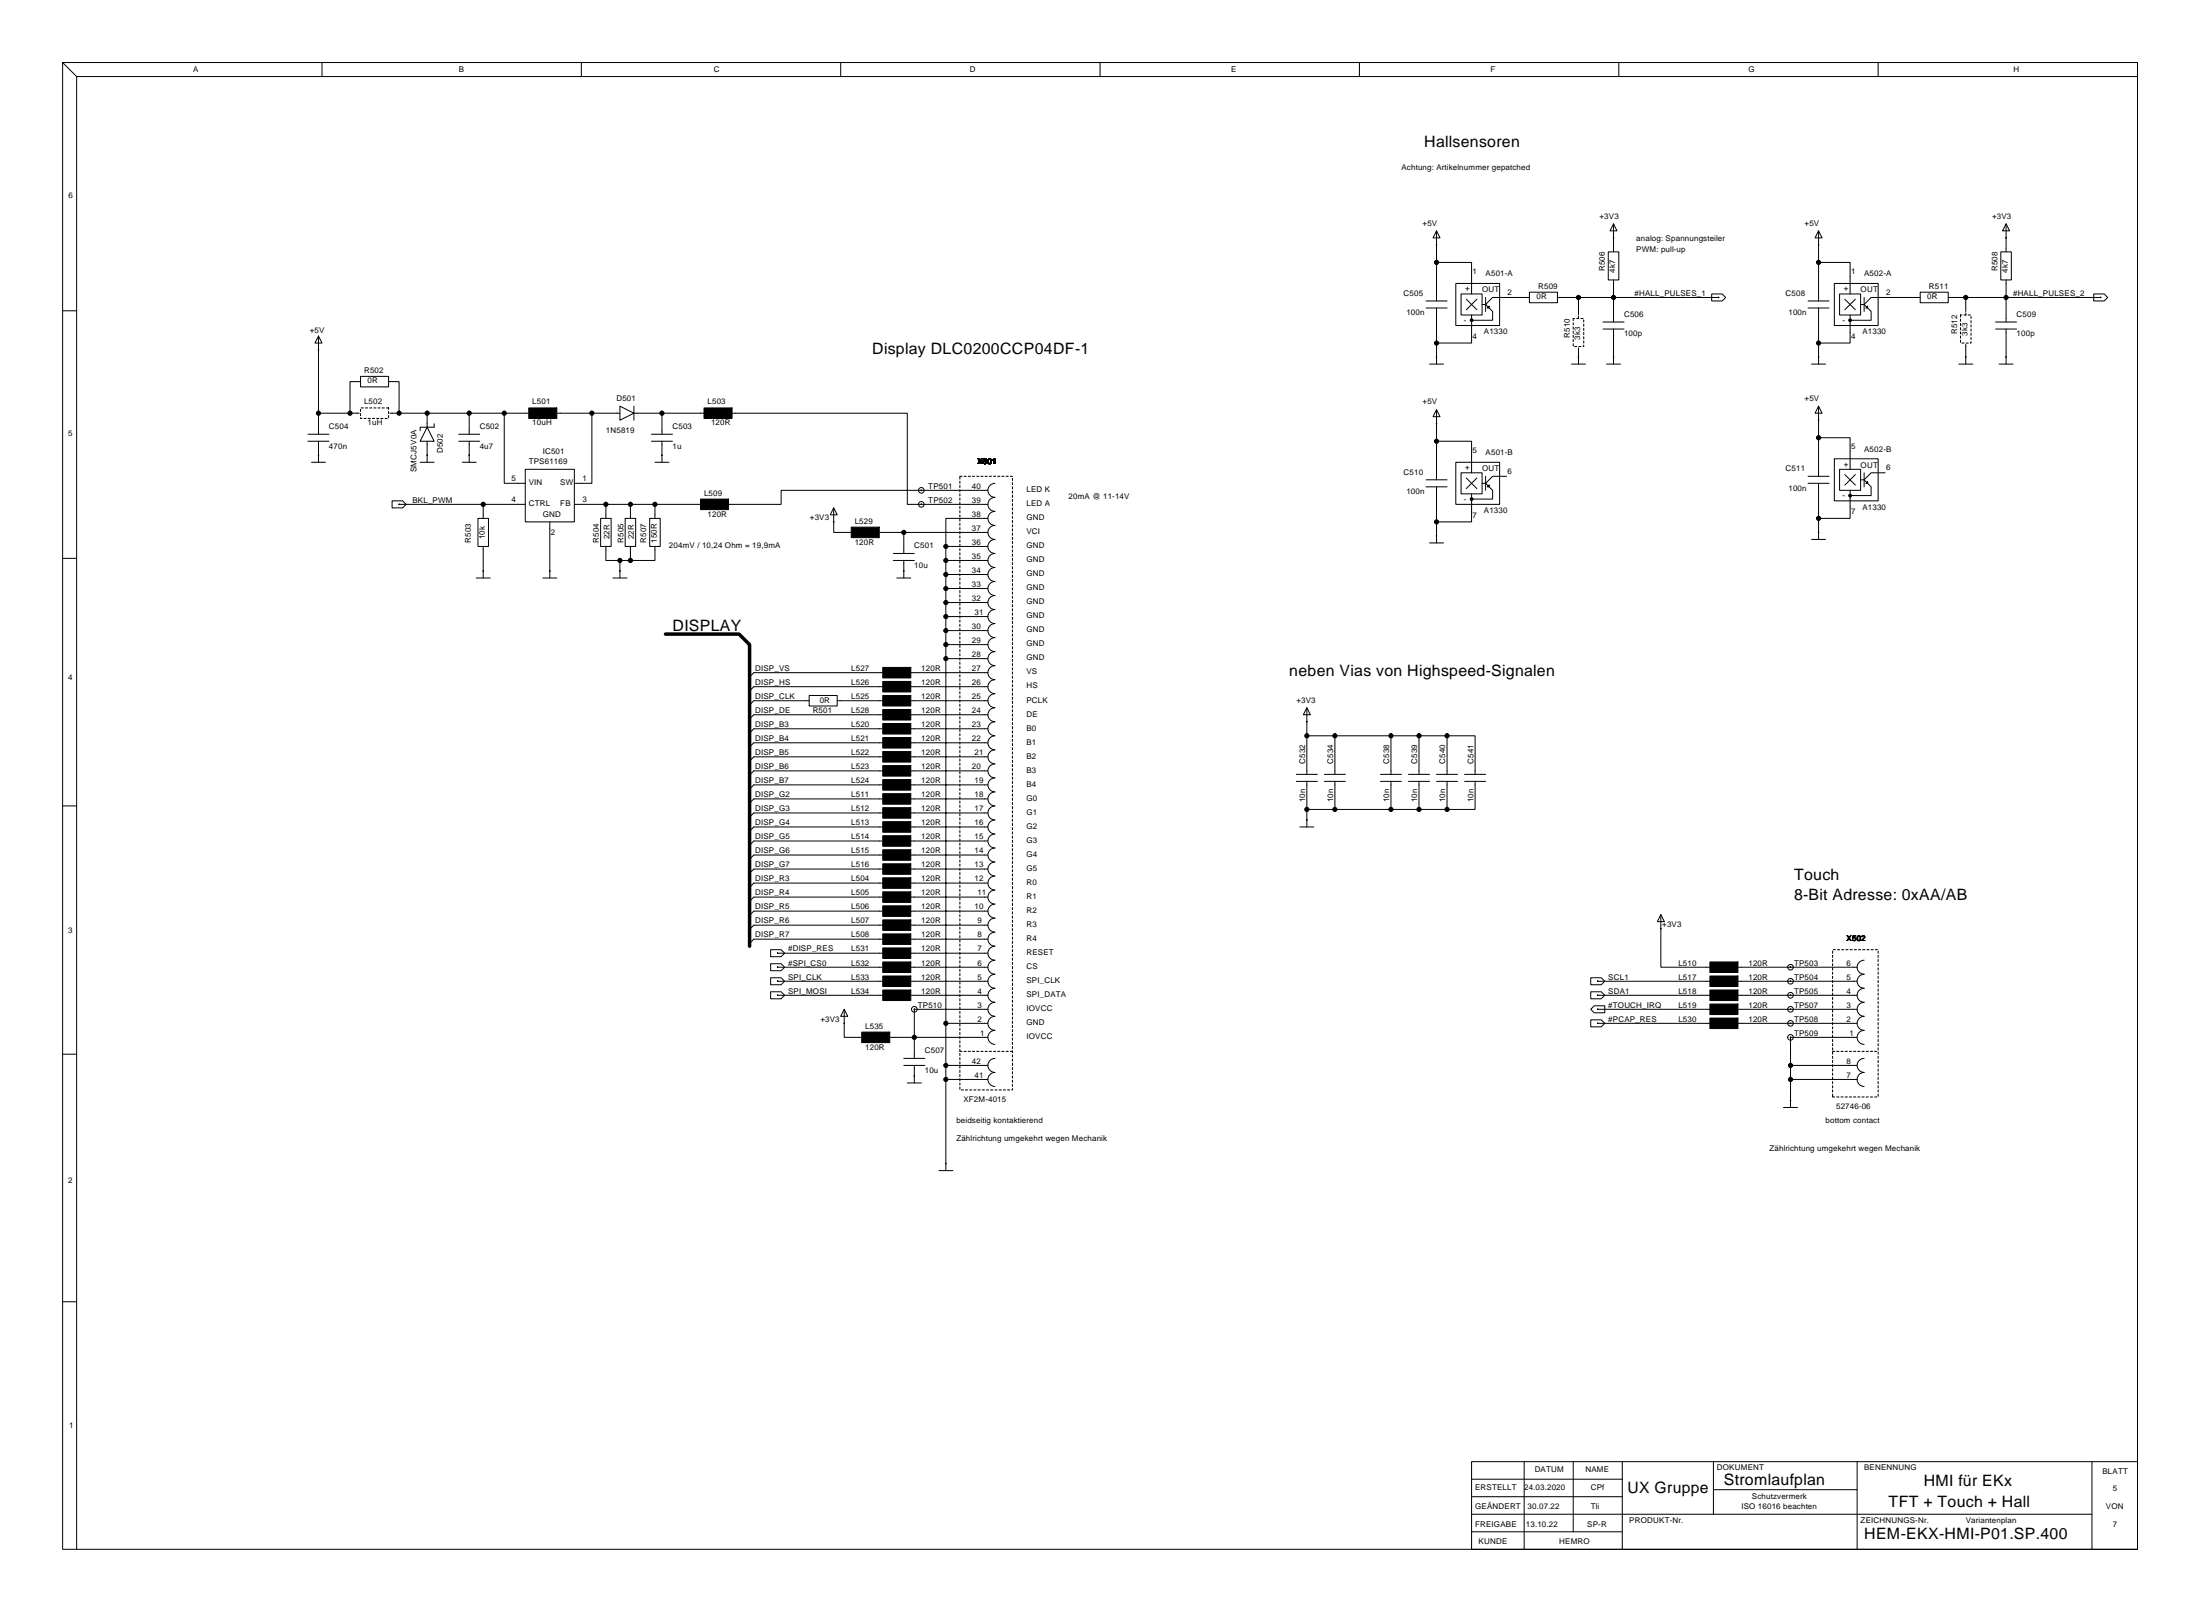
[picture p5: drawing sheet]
<svg xmlns="http://www.w3.org/2000/svg" width="797mm" height="584mm" viewBox="0 0 797 584" stroke-linecap="round" stroke-linejoin="round" font-family="sans-serif">
<path d="M241.1 229.7h26.7l3.8 3.8v109.2" fill="none" stroke="#000" stroke-width="1.3"/>
<g fill="none" stroke="#000" stroke-width=".36">
<path d="M22.7 22.7h751.9v538.5h-751.9zM22.7 22.7l5.1 5v533.5M27.8 27.7h746.8M116.7 22.7v5M210.7 22.7v5M304.6 22.7v5M398.6 22.7v5M492.6 22.7v5M586.6 22.7v5M680.6 22.7v5M520.6 83.6l1.2 2.6h-2.5zM520.6 95h12.7v11.5"/>
<path d="M520.6 83.6v25.4M582.8 91.2h3.8v10.2h-3.8zM584.7 81.1l1.3 2.5h-2.6zM584.7 81.1v10.1M659 83.6l1.3 2.6h-2.6zM659 95h11.4v11.5M659 83.6v25.4M725 91.2h3.9v10.2h-3.9zM726.9 81.1l1.3 2.5h-2.5zM726.9 81.1v10.1M22.7 112.6h5.1M516.8 109h7.6"/>
<path d="M516.8 111.6h7.6M520.6 111.6v20.3M527.5 102.7h15.9v15.2h-15.9zM529.5 106.5h7.6v7.6h-7.6zM531.4 108.4l3.8 3.8M533.3 114.1v10.2h-12.7M535.2 108.4l-3.8 3.8M537.1 110.3h1.2M538.3 107.7v5.1M539.6 110.9v.7h-.6zM554.2 105.8h10.2v3.8h-10.2zM554.2 107.7h-13.3l-2.6 2.6 2.6 2.5v3.2h-7.6"/>
<path d="M564.4 107.7h58.4M572 107.7v6.4M580.9 116.6h7.6M580.9 119.2h7.6M584.7 101.4v15.2M584.7 119.2v12.7M620.3 106.5h3.8l1.2 1.2-1.2 1.3h-3.8zM655.2 109h7.6M655.2 111.6h7.6M659 111.6v20.3M664.7 102.7h15.9v15.2h-15.9zM666.6 106.5h7.6v7.6h-7.6z"/>
<path d="M668.5 108.4l3.8 3.8M670.4 114.1v10.2h-11.4M672.3 108.4l-3.8 3.8M674.2 110.3h1.3M675.5 107.7v5.1M676.8 110.9v.7h-.7zM695.8 105.8h10.2v3.8h-10.2zM695.8 107.7h-17.8l-2.5 2.6 2.5 2.5v3.2h-7.6M706 107.7h55.2M712.3 107.7v5.1M723.1 116.6h7.7M723.1 119.2h7.7"/>
<path d="M726.9 101.4v15.2M726.9 119.2v12.7M758.7 106.5h3.8l1.3 1.2-1.3 1.3h-3.8zM115.4 121.7l1.3 2.6h-2.6zM115.4 121.7v28M130.7 136.3h10.1v3.8h-10.1zM130.7 138.2h-3.9v11.5M140.8 138.2h3.8v11.5M518 131.9h5.1M569.5 131.9h5M572 126.8v5.1M582.2 131.9h5"/>
<path d="M656.5 131.9h5M709.8 131.9h5.1M712.3 125.5v6.4M724.4 131.9h5.1M111.6 157.3h7.6M111.6 159.8h7.6M115.4 159.8v7.6M129.4 149.7h-14v7.6M142.1 149.7h2.5M144.6 149.7h10.2v5M154.8 154.7l2.5 5.1h-5.1zM154.8 149.7h36.8"/>
<path d="M154.8 159.8v7.6M157.3 153.5v1.2h-5.1v1.3M166.2 157.3h7.6M166.2 159.8h7.6M170 149.7v7.6M170 159.8v7.6M182.7 149.7v25.4h7.6M201.8 149.7h22.8M214.5 149.7v25.4h-6.4M224.6 147.1l5.1 2.6-5.1 2.5zM229.7 149.7h25.4M229.7 147.1v5.1"/>
<path d="M236.1 157.3h7.6M236.1 159.8h7.6M239.9 149.7v7.6M239.9 159.8v7.6M265.3 149.7h63.5v33h29.2M520.6 148.4l1.2 2.5h-2.5zM520.6 159.8h12.7v11.4M520.6 148.4v25.4M659 147.1l1.3 2.6h-2.6zM659 158.5h11.4v11.5M659 147.1v25.4M112.9 167.4h5.1"/>
<path d="M152.2 167.4h5.1M167.5 167.4h5.1M190.3 170h17.8v19h-17.8zM237.3 167.4h5.1M358 177.6h-74.9v5.1h-19.1M360.5 175.1a2.54 2.54 0 0 0-2.5 2.5 2.54 2.54 0 0 0 2.5 2.5 2.54 2.54 0 0 0-2.5 2.6 2.54 2.54 0 0 0 2.5 2.5 2.54 2.54 0 0 0-2.5 2.6 2.54 2.54 0 0 0 2.5 2.5 2.54 2.54 0 0 0-2.5 2.5 2.54 2.54 0 0 0 2.5 2.6 2.54 2.54 0 0 0-2.5 2.5 2.54 2.54 0 0 0 2.5 2.6 2.54 2.54 0 0 0-2.5 2.5 2.54 2.54 0 0 0 2.5 2.5 2.54 2.54 0 0 0-2.5 2.6 2.54 2.54 0 0 0 2.5 2.5 2.54 2.54 0 0 0-2.5 2.6 2.54 2.54 0 0 0 2.5 2.5 2.54 2.54 0 0 0-2.5 2.5 2.54 2.54 0 0 0 2.5 2.6 2.54 2.54 0 0 0-2.5 2.5 2.54 2.54 0 0 0 2.5 2.6 2.54 2.54 0 0 0-2.5 2.5 2.54 2.54 0 0 0 2.5 2.5 2.54 2.54 0 0 0-2.5 2.6 2.54 2.54 0 0 0 2.5 2.5 2.54 2.54 0 0 0-2.5 2.6 2.54 2.54 0 0 0 2.5 2.5 2.54 2.54 0 0 0-2.5 2.5 2.54 2.54 0 0 0 2.5 2.6 2.54 2.54 0 0 0-2.5 2.5 2.54 2.54 0 0 0 2.5 2.6 2.54 2.54 0 0 0-2.5 2.5 2.54 2.54 0 0 0 2.5 2.5 2.54 2.54 0 0 0-2.5 2.6 2.54 2.54 0 0 0 2.5 2.5 2.54 2.54 0 0 0-2.5 2.6 2.54 2.54 0 0 0 2.5 2.5 2.54 2.54 0 0 0-2.5 2.5 2.54 2.54 0 0 0 2.5 2.6 2.54 2.54 0 0 0-2.5 2.5 2.54 2.54 0 0 0 2.5 2.6 2.54 2.54 0 0 0-2.5 2.5 2.54 2.54 0 0 0 2.5 2.5 2.54 2.54 0 0 0-2.5 2.6 2.54 2.54 0 0 0 2.5 2.5 2.54 2.54 0 0 0-2.5 2.6 2.54 2.54 0 0 0 2.5 2.5 2.54 2.54 0 0 0-2.5 2.5 2.54 2.54 0 0 0 2.5 2.6 2.54 2.54 0 0 0-2.5 2.5 2.54 2.54 0 0 0 2.5 2.6 2.54 2.54 0 0 0-2.5 2.5 2.54 2.54 0 0 0 2.5 2.5 2.54 2.54 0 0 0-2.5 2.6 2.54 2.54 0 0 0 2.5 2.5 2.54 2.54 0 0 0-2.5 2.6 2.54 2.54 0 0 0 2.5 2.5 2.54 2.54 0 0 0-2.5 2.5 2.54 2.54 0 0 0 2.5 2.6 2.54 2.54 0 0 0-2.5 2.5 2.54 2.54 0 0 0 2.5 2.6 2.54 2.54 0 0 0-2.5 2.5 2.54 2.54 0 0 0 2.5 2.5 2.54 2.54 0 0 0-2.5 2.6 2.54 2.54 0 0 0 2.5 2.5 2.54 2.54 0 0 0-2.5 2.6 2.54 2.54 0 0 0 2.5 2.5 2.54 2.54 0 0 0-2.5 2.5 2.54 2.54 0 0 0 2.5 2.6 2.54 2.54 0 0 0-2.5 2.5 2.54 2.54 0 0 0 2.5 2.6 2.54 2.54 0 0 0-2.5 2.5 2.54 2.54 0 0 0 2.5 2.5 2.54 2.54 0 0 0-2.5 2.6 2.54 2.54 0 0 0 2.5 2.5 2.54 2.54 0 0 0-2.5 2.6 2.54 2.54 0 0 0 2.5 2.5 2.54 2.54 0 0 0-2.5 2.5 2.54 2.54 0 0 0 2.5 2.6 2.54 2.54 0 0 0-2.5 2.5 2.54 2.54 0 0 0 2.5 2.6M516.8 173.8h7.6M516.8 176.3h7.6M520.6 176.3v20.3M527.5 167.4h15.9v15.3h-15.9zM529.5 171.2h7.6v7.7h-7.6zM531.4 173.2l3.8 3.8"/>
<path d="M533.3 178.9v10.1h-12.7M535.2 173.2l-3.8 3.8M537.1 175.1h1.2M538.3 172.5v5.1M539.6 175.7v.6h-.6zM546 172.5h-5.1l-2.6 2.6 2.6 2.5v3.2h-7.6M655.2 175.1h7.6M655.2 172.5h7.6M659 175.1v20.3M664.7 166.2h15.9v15.2h-15.9zM666.6 170h7.6v7.6h-7.6zM668.5 171.9l3.8 3.8"/>
<path d="M670.4 177.6v10.2h-11.4M672.3 171.9l-3.8 3.8M674.2 173.8h1.3M675.5 171.2v5.1M676.8 174.4v.7h-.7zM683.1 171.2h-5.1l-2.5 2.6 2.5 2.5v3.2h-7.6M142.1 181.4h3.8l1.3 1.3-1.3 1.2h-3.8zM144.6 182.7h45.7M173.2 187.8h3.8v10.1h-3.8zM175.1 182.7v5.1M175.1 197.9v11.4M199.2 189v20.3"/>
<path d="M208.1 182.7h20.3M217.7 187.8h3.8v10.1h-3.8zM219.6 197.9v5.1h5M219.6 182.7v5.1M226.5 187.8h3.9v10.1h-3.9zM228.4 182.7h25.4M228.4 197.9v5.1h-3.8M228.4 182.7v5.1M235.4 187.8h3.8v10.1h-3.8zM237.3 197.9v5.1h-8.9M237.3 182.7v5.1M302.1 183.9l1.3 2.6h-2.6z"/>
<path d="M302.1 183.9v8.9h6.4M318.6 192.8h39.4M327.5 192.8v7.7M342.8 197.9v226.1M342.8 197.9h15.2M358 187.8h-15.2v10.1M518 196.6h5.1M656.5 195.4h5M22.7 202.2h5.1M172.6 209.3h5M196.7 209.3h5.1M222.1 209.3h5.1"/>
<path d="M224.6 203v6.3M323.7 203h7.6M323.7 200.5h7.6M325 209.3h5.1M327.5 203v6.3M342.8 208.1h15.2M342.8 203h15.2M342.8 218.2h15.2M342.8 213.2h15.2M342.8 238.6h15.2M342.8 223.3h15.2M342.8 233.5h15.2"/>
<path d="M342.8 228.4h15.2M293.2 251.9h10.2v3.8h-10.2zM293.2 253.8h-20l-1.6 1.5M303.4 253.8h16.5M319.9 248.7h-46.7l-1.6 1.5M319.9 243.6h-46.7l-1.6 1.6M319.9 258.9h-46.7l-1.6 1.5M330.1 248.7h27.9M330.1 258.9h27.9M330.1 243.6h27.9M330.1 253.8h27.9M473.6 256.3l1.2 2.6h-2.5z"/>
<path d="M473.6 256.3v24.2M319.9 279.2h-46.7l-1.6 1.5M319.9 264h-46.7l-1.6 1.5M319.9 269h-46.7l-1.6 1.6M319.9 274.1h-46.7l-1.6 1.5M330.1 264h27.9M330.1 269h27.9M330.1 279.2h27.9M330.1 274.1h27.9M473.6 266.5h50.8M483.7 266.5v14M504 266.5v14"/>
<path d="M514.2 266.5v14M524.4 266.5h10.1v14M524.4 266.5v14M22.7 291.9h5.1M319.9 284.3h-46.7l-1.6 1.5M319.9 294.4h-46.7l-1.6 1.6M319.9 289.4h-46.7l-1.6 1.5M319.9 299.5h-46.7l-1.6 1.5M330.1 299.5h27.9M330.1 284.3h27.9M330.1 294.4h27.9M330.1 289.4h27.9"/>
<path d="M469.8 280.5h7.6M469.8 283h7.6M471 299.5h5.1M473.6 293.2h50.8M473.6 283v16.5M479.9 280.5h7.6M479.9 283h7.6M483.7 283v10.2M500.2 280.5h7.7M500.2 283h7.7M504 283v10.2M510.4 280.5h7.6"/>
<path d="M510.4 283h7.6M514.2 283v10.2M520.6 280.5h7.6M520.6 283h7.6M524.4 283v10.2M530.7 280.5h7.6M530.7 283h7.6M534.5 283v10.2h-10.1M319.9 319.8h-46.7l-1.6 1.6M319.9 309.7h-46.7l-1.6 1.5M319.9 304.6h-46.7l-1.6 1.5M319.9 314.8h-46.7l-1.6 1.5"/>
<path d="M330.1 309.7h27.9M330.1 319.8h27.9M330.1 314.8h27.9M330.1 304.6h27.9M319.9 335.1h-46.7l-1.6 1.5M319.9 330h-46.7l-1.6 1.5M319.9 324.9h-46.7l-1.6 1.5M330.1 324.9h27.9M330.1 335.1h27.9M330.1 330h27.9M601.8 331.3l1.3 2.5h-2.5zM601.8 331.3v19h17.8"/>
<path d="M279.2 344h3.9l1.2 1.2-1.2 1.3h-3.9zM279.2 354.1h3.9l1.2 1.3-1.2 1.3h-3.9zM279.2 349.1h3.9l1.2 1.2-1.2 1.3h-3.9zM279.2 359.2h3.9l1.2 1.3-1.2 1.3h-3.9zM281.8 350.3h38.1M281.8 355.4h38.1M281.8 345.2h38.1M319.9 340.2h-46.7l-1.6 1.5M330.1 350.3h27.9M330.1 355.4h27.9M330.1 345.2h27.9M330.1 340.2h27.9"/>
<path d="M576.4 354.1h3.9l1.2 1.3-1.2 1.3h-3.9zM576.4 359.2h3.9l1.2 1.3-1.2 1.3h-3.9zM579 355.4h40.6M629.8 350.3h43.2M629.8 355.4h43.2M675.5 347.8a2.54 2.54 0 0 0-2.5 2.5 2.54 2.54 0 0 0 2.5 2.6 2.54 2.54 0 0 0-2.5 2.5 2.54 2.54 0 0 0 2.5 2.5 2.54 2.54 0 0 0-2.5 2.6 2.54 2.54 0 0 0 2.5 2.5 2.54 2.54 0 0 0-2.5 2.6 2.54 2.54 0 0 0 2.5 2.5 2.54 2.54 0 0 0-2.5 2.5 2.54 2.54 0 0 0 2.5 2.6 2.54 2.54 0 0 0-2.5 2.5 2.54 2.54 0 0 0 2.5 2.6M281.8 360.5h38.1M305.9 365.6l1.3 2.5h-2.6zM305.9 365.6v10.1h6.4M322.4 375.7h35.6M330.1 360.5h27.9M342.8 370.6h15.2"/>
<path d="M358 365.6h-26.7v17.7M576.4 369.4h3.9l1.2 1.2-1.2 1.3h-3.9zM576.4 365.6l1.3-1.3h3.8v2.5h-3.8zM579 360.5h40.6M579 370.6h40.6M579 365.6h40.6M629.8 360.5h43.2M629.8 370.6h43.2M629.8 365.6h43.2M673 375.7h-24.2v25.4M22.7 381.8h5.1M327.5 385.9h7.6"/>
<path d="M327.5 383.3h7.6M328.8 392.2h5.1M331.3 385.9v6.3M342.8 391h15.2M342.8 385.9h15.2M360.5 383.3a2.54 2.54 0 0 0-2.5 2.6 2.54 2.54 0 0 0 2.5 2.5 2.54 2.54 0 0 0-2.5 2.6 2.54 2.54 0 0 0 2.5 2.5M648.8 391h24.2M648.8 385.9h24.2M675.5 383.3a2.54 2.54 0 0 0-2.5 2.6 2.54 2.54 0 0 0 2.5 2.5 2.54 2.54 0 0 0-2.5 2.6 2.54 2.54 0 0 0 2.5 2.5M646.3 401.1h5.1M340.2 424h5.1M22.7 471.5h5.1"/>
<path d="M533.3 529.4h241.3v31.8h-241.3zM533.3 535.8h54.6M552.3 529.4v31.8M570.1 529.4v25.4M587.9 529.4v31.8M620.9 529.4v19.1M620.9 539.6h52.1M673 529.4v31.8M758.1 529.4v31.8M533.3 554.8h54.6M533.3 548.5h224.8M533.3 542.1h54.6"/>
<circle cx="333.9" cy="177.6" r="1.02"/>
<circle cx="333.9" cy="182.7" r="1.02"/>
<circle cx="648.8" cy="355.4" r="1.02"/>
<circle cx="648.8" cy="350.3" r="1.02"/>
<circle cx="331.3" cy="365.6" r="1.02"/>
<circle cx="648.8" cy="365.6" r="1.02"/>
<circle cx="648.8" cy="360.5" r="1.02"/>
<circle cx="648.8" cy="370.6" r="1.02"/>
<circle cx="648.8" cy="375.7" r="1.02"/>
</g>
<g fill="none" stroke="#000" stroke-width=".38" stroke-dasharray=".8 .8">
<path d="M570.1 115.4h3.8v10.1h-3.8zM572 115.4v-1.3M710.4 114.1h3.8v10.2h-3.8zM712.3 114.1v-1.3M572 126.8v-1.3M712.3 125.5v-1.2M129.4 149.7h1.3M130.7 147.8h10.1v3.8h-10.1zM142.1 149.7h-1.3M347.8 172.5h19.1v222.3h-19.1zM664.1 344h16.5v53.3h-16.5zM347.8 380.8h19.1"/>
<path d="M664.1 380.8h16.5"/>
</g>
<g fill="#000" stroke="#000" stroke-width=".36">
<path d="M191.6 147.8h10.2v3.8h-10.2z" fill-rule="evenodd"/>
<path d="M255.1 147.8h10.2v3.8h-10.2z" fill-rule="evenodd"/>
<path d="M253.8 180.8h10.2v3.8h-10.2z" fill-rule="evenodd"/>
<path d="M308.5 190.9h10.1v3.8h-10.1z" fill-rule="evenodd"/>
<path d="M319.9 246.8h10.2v3.8h-10.2z" fill-rule="evenodd"/>
<path d="M319.9 251.9h10.2v3.8h-10.2z" fill-rule="evenodd"/>
<path d="M319.9 241.7h10.2v3.8h-10.2z" fill-rule="evenodd"/>
<path d="M319.9 257h10.2v3.8h-10.2z" fill-rule="evenodd"/>
<path d="M319.9 277.3h10.2v3.8h-10.2z" fill-rule="evenodd"/>
<path d="M319.9 267.1h10.2v3.8h-10.2z" fill-rule="evenodd"/>
<path d="M319.9 262.1h10.2v3.8h-10.2z" fill-rule="evenodd"/>
<path d="M319.9 272.2h10.2v3.8h-10.2z" fill-rule="evenodd"/>
<path d="M319.9 292.5h10.2v3.8h-10.2z" fill-rule="evenodd"/>
<path d="M319.9 282.4h10.2v3.8h-10.2z" fill-rule="evenodd"/>
<path d="M319.9 287.5h10.2v3.8h-10.2z" fill-rule="evenodd"/>
<path d="M319.9 297.6h10.2v3.8h-10.2z" fill-rule="evenodd"/>
<path d="M319.9 312.9h10.2v3.8h-10.2z" fill-rule="evenodd"/>
<path d="M319.9 302.7h10.2v3.8h-10.2z" fill-rule="evenodd"/>
<path d="M319.9 307.8h10.2v3.8h-10.2z" fill-rule="evenodd"/>
<path d="M319.9 317.9h10.2v3.9h-10.2z" fill-rule="evenodd"/>
<path d="M319.9 338.3h10.2v3.8h-10.2z" fill-rule="evenodd"/>
<path d="M319.9 333.2h10.2v3.8h-10.2z" fill-rule="evenodd"/>
<path d="M319.9 323h10.2v3.8h-10.2z" fill-rule="evenodd"/>
<path d="M319.9 328.1h10.2v3.8h-10.2z" fill-rule="evenodd"/>
<path d="M319.9 348.4h10.2v3.8h-10.2z" fill-rule="evenodd"/>
<path d="M319.9 358.6h10.2v3.8h-10.2z" fill-rule="evenodd"/>
<path d="M319.9 353.5h10.2v3.8h-10.2z" fill-rule="evenodd"/>
<path d="M319.9 343.3h10.2v3.9h-10.2z" fill-rule="evenodd"/>
<path d="M619.6 358.6h10.2v3.8h-10.2z" fill-rule="evenodd"/>
<path d="M619.6 348.4h10.2v3.8h-10.2z" fill-rule="evenodd"/>
<path d="M619.6 353.5h10.2v3.8h-10.2z" fill-rule="evenodd"/>
<path d="M312.3 373.8h10.1v3.8h-10.1z" fill-rule="evenodd"/>
<path d="M619.6 363.7h10.2v3.8h-10.2z" fill-rule="evenodd"/>
<path d="M619.6 368.7h10.2v3.9h-10.2z" fill-rule="evenodd"/>
<circle cx="520.6" cy="88.7" r=".1"/>
<circle cx="520.6" cy="95" r=".76"/>
<circle cx="584.7" cy="86.2" r=".1"/>
<circle cx="659" cy="88.7" r=".1"/>
<circle cx="659" cy="95" r=".76"/>
<circle cx="726.9" cy="86.2" r=".1"/>
<circle cx="533.3" cy="116" r=".51"/>
<circle cx="572" cy="107.7" r=".76"/>
<circle cx="584.7" cy="107.7" r=".76"/>
<circle cx="622.8" cy="107.7" r=".1"/>
<circle cx="670.4" cy="116" r=".51"/>
<circle cx="712.3" cy="107.7" r=".76"/>
<circle cx="726.9" cy="107.7" r=".76"/>
<circle cx="761.2" cy="107.7" r=".1"/>
<circle cx="115.4" cy="126.8" r=".1"/>
<circle cx="520.6" cy="129.3" r=".1"/>
<circle cx="520.6" cy="124.3" r=".76"/>
<circle cx="572" cy="129.3" r=".1"/>
<circle cx="584.7" cy="129.3" r=".1"/>
<circle cx="659" cy="129.3" r=".1"/>
<circle cx="659" cy="124.3" r=".76"/>
<circle cx="712.3" cy="129.3" r=".1"/>
<circle cx="726.9" cy="129.3" r=".1"/>
<circle cx="115.4" cy="149.7" r=".76"/>
<circle cx="126.8" cy="149.7" r=".76"/>
<circle cx="144.6" cy="149.7" r=".76"/>
<circle cx="154.8" cy="149.7" r=".76"/>
<circle cx="170" cy="149.7" r=".76"/>
<circle cx="182.7" cy="149.7" r=".76"/>
<circle cx="214.5" cy="149.7" r=".76"/>
<circle cx="239.9" cy="149.7" r=".76"/>
<circle cx="520.6" cy="153.5" r=".1"/>
<circle cx="520.6" cy="159.8" r=".76"/>
<circle cx="659" cy="152.2" r=".1"/>
<circle cx="659" cy="158.5" r=".76"/>
<circle cx="115.4" cy="164.9" r=".1"/>
<circle cx="154.8" cy="164.9" r=".1"/>
<circle cx="170" cy="164.9" r=".1"/>
<circle cx="239.9" cy="164.9" r=".1"/>
<circle cx="333.9" cy="177.6" r=".1"/>
<circle cx="670.4" cy="179.5" r=".51"/>
<circle cx="144.6" cy="182.7" r=".1"/>
<circle cx="175.1" cy="182.7" r=".76"/>
<circle cx="219.6" cy="182.7" r=".76"/>
<circle cx="228.4" cy="182.7" r=".76"/>
<circle cx="237.3" cy="182.7" r=".76"/>
<circle cx="302.1" cy="189" r=".1"/>
<circle cx="327.5" cy="192.8" r=".76"/>
<circle cx="333.9" cy="182.7" r=".1"/>
<circle cx="342.8" cy="197.9" r=".76"/>
<circle cx="520.6" cy="194.1" r=".1"/>
<circle cx="520.6" cy="189" r=".76"/>
<circle cx="533.3" cy="180.8" r=".51"/>
<circle cx="659" cy="192.8" r=".1"/>
<circle cx="659" cy="187.8" r=".76"/>
<circle cx="175.1" cy="206.8" r=".1"/>
<circle cx="199.2" cy="206.8" r=".1"/>
<circle cx="224.6" cy="206.8" r=".1"/>
<circle cx="224.6" cy="203" r=".76"/>
<circle cx="228.4" cy="203" r=".76"/>
<circle cx="327.5" cy="206.8" r=".1"/>
<circle cx="342.8" cy="213.2" r=".76"/>
<circle cx="342.8" cy="208.1" r=".76"/>
<circle cx="342.8" cy="203" r=".76"/>
<circle cx="342.8" cy="218.2" r=".76"/>
<circle cx="342.8" cy="238.6" r=".76"/>
<circle cx="342.8" cy="228.4" r=".76"/>
<circle cx="342.8" cy="233.5" r=".76"/>
<circle cx="342.8" cy="223.3" r=".76"/>
<circle cx="473.6" cy="261.4" r=".1"/>
<circle cx="473.6" cy="266.5" r=".76"/>
<circle cx="483.7" cy="266.5" r=".76"/>
<circle cx="504" cy="266.5" r=".76"/>
<circle cx="514.2" cy="266.5" r=".76"/>
<circle cx="524.4" cy="266.5" r=".76"/>
<circle cx="473.6" cy="297" r=".1"/>
<circle cx="473.6" cy="293.2" r=".76"/>
<circle cx="483.7" cy="293.2" r=".76"/>
<circle cx="504" cy="293.2" r=".76"/>
<circle cx="514.2" cy="293.2" r=".76"/>
<circle cx="524.4" cy="293.2" r=".76"/>
<circle cx="601.8" cy="336.4" r=".1"/>
<circle cx="281.8" cy="350.3" r=".1"/>
<circle cx="281.8" cy="345.2" r=".1"/>
<circle cx="281.8" cy="355.4" r=".1"/>
<circle cx="579" cy="355.4" r=".1"/>
<circle cx="648.8" cy="355.4" r=".1"/>
<circle cx="648.8" cy="350.3" r=".1"/>
<circle cx="281.8" cy="360.5" r=".1"/>
<circle cx="305.9" cy="370.6" r=".1"/>
<circle cx="331.3" cy="365.6" r=".1"/>
<circle cx="331.3" cy="375.7" r=".76"/>
<circle cx="342.8" cy="370.6" r=".76"/>
<circle cx="579" cy="360.5" r=".1"/>
<circle cx="579" cy="365.6" r=".1"/>
<circle cx="579" cy="370.6" r=".1"/>
<circle cx="648.8" cy="360.5" r=".1"/>
<circle cx="648.8" cy="365.6" r=".1"/>
<circle cx="648.8" cy="375.7" r=".1"/>
<circle cx="648.8" cy="370.6" r=".1"/>
<circle cx="331.3" cy="389.7" r=".1"/>
<circle cx="342.8" cy="391" r=".76"/>
<circle cx="342.8" cy="385.9" r=".76"/>
<circle cx="648.8" cy="398.6" r=".1"/>
<circle cx="648.8" cy="391" r=".76"/>
<circle cx="648.8" cy="385.9" r=".76"/>
<circle cx="342.8" cy="421.5" r=".1"/>
</g>
<g font-size="5.7">
<text x="516.1" y="53.2">Hallsensoren</text>
<text x="316.1" y="128.1">Display DLC0200CCP04DF-1</text>
<text x="243.7" y="228.4">DISPLAY</text>
<text x="467.2" y="244.9">neben Vias von Highspeed-Signalen</text>
<text x="650.1" y="318.6">Touch</text>
<text x="650.1" y="326.1">8-Bit Adresse: 0xAA/AB</text>
<text x="624.7" y="537.7">Stromlaufplan</text>
<text x="697.1" y="538.3">HMI für EKx</text>
<text x="589.8" y="540.9">UX Gruppe</text>
<text x="684.4" y="545.9">TFT + Touch + Hall</text>
<text x="675.5" y="557.4">HEM-EKX-HMI-P01.SP.400</text>
</g>
<g font-size="2.9">
<text x="69.9" y="26.1">A</text>
<text x="166.2" y="26.1">B</text>
<text x="258.7" y="26.1">C</text>
<text x="351.4" y="26.1">D</text>
<text x="446.1" y="26.1">E</text>
<text x="540.1" y="26.1">F</text>
<text x="633.6" y="26.1">G</text>
<text x="729.6" y="26.1">H</text>
<text x="507.9" y="61.4">Achtung: Artikelnummer gepatched</text>
<text x="24.9" y="71.7">6</text>
<text x="515.5" y="81.7">+5V</text>
<text x="579.6" y="79.2">+3V3</text>
<text x="653.9" y="81.7">+5V</text>
<text x="721.9" y="79.2">+3V3</text>
<text x="593" y="87.4">analog: Spannungsteiler</text>
<text x="593" y="91.2">PWM: pull-up</text>
<text x="533.6" y="99.1">1</text>
<text x="538.3" y="100.1">A501-A</text>
<text x="581.5" y="98.2" transform="rotate(-90 581.5 98.2)">R506</text>
<text x="585.3" y="98.9" transform="rotate(-90 585.3 98.9)">4k7</text>
<text x="670.8" y="99.1">1</text>
<text x="675.5" y="100.1">A502-A</text>
<text x="723.8" y="98.2" transform="rotate(-90 723.8 98.2)">R508</text>
<text x="727.6" y="98.9" transform="rotate(-90 727.6 98.9)">4k7</text>
<text x="508.6" y="107.1">C505</text>
<text x="531" y="105.5">+</text>
<text x="537.1" y="105.8">OUT</text>
<text x="546.3" y="106.8">2</text>
<text x="557.4" y="104.6">R509</text>
<text x="592.3" y="107.1">#HALL_PULSES_1</text>
<text x="647.1" y="107.1">C508</text>
<text x="668.1" y="105.5">+</text>
<text x="674.2" y="105.8">OUT</text>
<text x="683.5" y="106.8">2</text>
<text x="699" y="104.6">R511</text>
<text x="729.5" y="107.1">#HALL_PULSES_2</text>
<text x="556.8" y="108.4">0R</text>
<text x="698.4" y="108.4">0R</text>
<text x="509.6" y="114.2">100n</text>
<text x="530.5" y="117">-</text>
<text x="588.5" y="114.7">C506</text>
<text x="648.1" y="114.2">100n</text>
<text x="667.6" y="117">-</text>
<text x="730.8" y="114.7">C509</text>
<text x="112.2" y="120.5">+5V</text>
<text x="533.6" y="122.7">4</text>
<text x="537.7" y="121.1">A1330</text>
<text x="568.8" y="122.4" transform="rotate(-90 568.8 122.4)">R510</text>
<text x="572.6" y="123" transform="rotate(-90 572.6 123)">3k3</text>
<text x="588.5" y="121.9">100p</text>
<text x="670.8" y="122.7">4</text>
<text x="674.9" y="121.1">A1330</text>
<text x="709.2" y="121.1" transform="rotate(-90 709.2 121.1)">R512</text>
<text x="713" y="121.7" transform="rotate(-90 713 121.7)">3k3</text>
<text x="730.8" y="121.9">100p</text>
<text x="131.9" y="135.1">R502</text>
<text x="133.2" y="138.9">0R</text>
<text x="131.9" y="146.5">L502</text>
<text x="192.9" y="146.5">L501</text>
<text x="223.4" y="145.2">D501</text>
<text x="256.4" y="146.5">L503</text>
<text x="515.5" y="146.5">+5V</text>
<text x="653.9" y="145.2">+5V</text>
<text x="119.2" y="155.4">C504</text>
<text x="133.2" y="154.1">1uH</text>
<text x="173.8" y="155.4">C502</text>
<text x="192.9" y="154.1">10uH</text>
<text x="243.7" y="155.4">C503</text>
<text x="257.7" y="154.1">120R</text>
<text x="24.7" y="157.9">5</text>
<text x="219.6" y="156.7">1N5819</text>
<text x="119.2" y="162.5">470n</text>
<text x="160.5" y="164.1" transform="rotate(-90 160.5 164.1)">D502</text>
<text x="173.8" y="162.5">4u7</text>
<text x="196.7" y="164.3">IC501</text>
<text x="243.7" y="162.5">1u</text>
<text x="533.6" y="163.9">5</text>
<text x="538.3" y="164.9">A501-B</text>
<text x="670.8" y="162.6">5</text>
<text x="675.5" y="163.6">A502-B</text>
<text x="151" y="171" transform="rotate(-90 151 171)">SMCJ5V0A</text>
<text x="191.6" y="168.1">TPS61169</text>
<text x="354.2" y="168.1">X501</text>
<text x="508.6" y="171.9">C510</text>
<text x="531" y="170.2">+</text>
<text x="537.1" y="170.6">OUT</text>
<text x="546.3" y="171.5">6</text>
<text x="647.1" y="170.6">C511</text>
<text x="668.1" y="169">+</text>
<text x="674.2" y="169.4">OUT</text>
<text x="683.5" y="170.3">6</text>
<text x="185.4" y="174.1">5</text>
<text x="191.6" y="175.7">VIN</text>
<text x="203" y="175.7">SW</text>
<text x="211" y="174.1">1</text>
<text x="255.1" y="179.5">L509</text>
<text x="336.4" y="177">TP501</text>
<text x="352.2" y="177">40</text>
<text x="372" y="178.2">LED K</text>
<text x="509.6" y="179">100n</text>
<text x="648.1" y="177.7">100n</text>
<text x="149.4" y="182.1">BKL_PWM</text>
<text x="185.4" y="181.7">4</text>
<text x="191.6" y="183.3">CTRL</text>
<text x="203" y="183.3">FB</text>
<text x="211" y="181.7">3</text>
<text x="336.4" y="182.1">TP502</text>
<text x="352.2" y="182.1">39</text>
<text x="372" y="183.3">LED A</text>
<text x="387.2" y="180.8">20mA @ 11-14V</text>
<text x="530.5" y="181.8">-</text>
<text x="537.7" y="185.9">A1330</text>
<text x="667.6" y="180.5">-</text>
<text x="674.9" y="184.6">A1330</text>
<text x="196.7" y="187.1">GND</text>
<text x="256.4" y="187.1">120R</text>
<text x="293.5" y="188.4">+3V3</text>
<text x="309.7" y="189.7">L529</text>
<text x="352.2" y="187.1">38</text>
<text x="372" y="188.4">GND</text>
<text x="533.6" y="187.5">7</text>
<text x="670.8" y="186.2">7</text>
<text x="170.7" y="196.6" transform="rotate(-90 170.7 196.6)">R503</text>
<text x="175.7" y="195.4" transform="rotate(-90 175.7 195.4)">10k</text>
<text x="199.6" y="193.8">2</text>
<text x="217" y="196.6" transform="rotate(-90 217 196.6)">R504</text>
<text x="220.8" y="195.4" transform="rotate(-90 220.8 195.4)">22R</text>
<text x="225.9" y="196.6" transform="rotate(-90 225.9 196.6)">R505</text>
<text x="229.7" y="195.4" transform="rotate(-90 229.7 195.4)">22R</text>
<text x="234.2" y="196.6" transform="rotate(-90 234.2 196.6)">R507</text>
<text x="238" y="196.6" transform="rotate(-90 238 196.6)">150R</text>
<text x="309.7" y="197.3">120R</text>
<text x="352.2" y="192.2">37</text>
<text x="352.2" y="197.3">36</text>
<text x="372" y="193.5">VCI</text>
<text x="242.4" y="198.6">204mV / 10,24 Ohm = 19,9mA</text>
<text x="331.3" y="198.6">C501</text>
<text x="352.2" y="202.4">35</text>
<text x="372" y="198.6">GND</text>
<text x="372" y="203.6">GND</text>
<text x="331.3" y="205.7">10u</text>
<text x="352.2" y="207.5">34</text>
<text x="372" y="208.7">GND</text>
<text x="352.2" y="212.5">33</text>
<text x="372" y="213.8">GND</text>
<text x="352.2" y="217.6">32</text>
<text x="372" y="218.9">GND</text>
<text x="352.2" y="227.8">30</text>
<text x="353.2" y="222.7">31</text>
<text x="372" y="224">GND</text>
<text x="352.2" y="232.9">29</text>
<text x="372" y="229">GND</text>
<text x="352.2" y="237.9">28</text>
<text x="372" y="234.1">GND</text>
<text x="372" y="239.2">GND</text>
<text x="273.7" y="243">DISP_VS</text>
<text x="308.5" y="243">L527</text>
<text x="333.9" y="243">120R</text>
<text x="352.2" y="243">27</text>
<text x="372" y="244.3">VS</text>
<text x="24.7" y="246.3">4</text>
<text x="273.7" y="248.1">DISP_HS</text>
<text x="308.5" y="248.1">L526</text>
<text x="333.9" y="248.1">120R</text>
<text x="352.2" y="248.1">26</text>
<text x="372" y="249.4">HS</text>
<text x="273.7" y="253.2">DISP_CLK</text>
<text x="297" y="254.4">0R</text>
<text x="308.5" y="253.2">L525</text>
<text x="333.9" y="253.2">120R</text>
<text x="352.2" y="253.2">25</text>
<text x="372" y="254.4">PCLK</text>
<text x="469.8" y="254.4">+3V3</text>
<text x="273.7" y="263.3">DISP_B3</text>
<text x="273.7" y="258.3">DISP_DE</text>
<text x="294.5" y="258.3">R501</text>
<text x="308.5" y="258.3">L528</text>
<text x="308.5" y="263.3">L520</text>
<text x="333.9" y="258.3">120R</text>
<text x="333.9" y="263.3">120R</text>
<text x="352.2" y="263.3">23</text>
<text x="352.2" y="258.3">24</text>
<text x="372" y="259.5">DE</text>
<text x="273.7" y="268.4">DISP_B4</text>
<text x="308.5" y="268.4">L521</text>
<text x="333.9" y="268.4">120R</text>
<text x="352.2" y="268.4">22</text>
<text x="372" y="264.6">B0</text>
<text x="372" y="269.7">B1</text>
<text x="273.7" y="273.5">DISP_B5</text>
<text x="308.5" y="273.5">L522</text>
<text x="333.9" y="273.5">120R</text>
<text x="353.2" y="273.5">21</text>
<text x="372" y="274.8">B2</text>
<text x="273.7" y="278.6">DISP_B6</text>
<text x="308.5" y="278.6">L523</text>
<text x="333.9" y="278.6">120R</text>
<text x="352.2" y="278.6">20</text>
<text x="372" y="279.8">B3</text>
<text x="472.9" y="276.7" transform="rotate(-90 472.9 276.7)">C532</text>
<text x="483.1" y="276.7" transform="rotate(-90 483.1 276.7)">C534</text>
<text x="503.4" y="276.7" transform="rotate(-90 503.4 276.7)">C538</text>
<text x="513.6" y="276.7" transform="rotate(-90 513.6 276.7)">C539</text>
<text x="523.7" y="276.7" transform="rotate(-90 523.7 276.7)">C540</text>
<text x="533.9" y="276.7" transform="rotate(-90 533.9 276.7)">C541</text>
<text x="273.7" y="283.7">DISP_B7</text>
<text x="308.5" y="283.7">L524</text>
<text x="333.9" y="283.7">120R</text>
<text x="353.2" y="283.7">19</text>
<text x="372" y="284.9">B4</text>
<text x="273.7" y="293.8">DISP_G3</text>
<text x="273.7" y="288.7">DISP_G2</text>
<text x="308.5" y="293.8">L512</text>
<text x="308.5" y="288.7">L511</text>
<text x="333.9" y="293.8">120R</text>
<text x="333.9" y="288.7">120R</text>
<text x="353.2" y="293.8">17</text>
<text x="353.2" y="288.7">18</text>
<text x="372" y="290">G0</text>
<text x="472.9" y="290.6" transform="rotate(-90 472.9 290.6)">10n</text>
<text x="483.1" y="290.6" transform="rotate(-90 483.1 290.6)">10n</text>
<text x="503.4" y="290.6" transform="rotate(-90 503.4 290.6)">10n</text>
<text x="513.6" y="290.6" transform="rotate(-90 513.6 290.6)">10n</text>
<text x="523.7" y="290.6" transform="rotate(-90 523.7 290.6)">10n</text>
<text x="533.9" y="290.6" transform="rotate(-90 533.9 290.6)">10n</text>
<text x="273.7" y="298.9">DISP_G4</text>
<text x="308.5" y="298.9">L513</text>
<text x="333.9" y="298.9">120R</text>
<text x="353.2" y="298.9">16</text>
<text x="372" y="295.1">G1</text>
<text x="273.7" y="304">DISP_G5</text>
<text x="308.5" y="304">L514</text>
<text x="333.9" y="304">120R</text>
<text x="353.2" y="304">15</text>
<text x="372" y="305.2">G3</text>
<text x="372" y="300.2">G2</text>
<text x="273.7" y="309.1">DISP_G6</text>
<text x="308.5" y="309.1">L515</text>
<text x="333.9" y="309.1">120R</text>
<text x="353.2" y="309.1">14</text>
<text x="372" y="310.3">G4</text>
<text x="273.7" y="314.1">DISP_G7</text>
<text x="308.5" y="314.1">L516</text>
<text x="333.9" y="314.1">120R</text>
<text x="353.2" y="314.1">13</text>
<text x="372" y="315.4">G5</text>
<text x="273.7" y="319.2">DISP_R3</text>
<text x="308.5" y="319.2">L504</text>
<text x="333.9" y="319.2">120R</text>
<text x="353.2" y="319.2">12</text>
<text x="372" y="320.5">R0</text>
<text x="273.7" y="329.4">DISP_R5</text>
<text x="273.7" y="324.3">DISP_R4</text>
<text x="308.5" y="324.3">L505</text>
<text x="308.5" y="329.4">L506</text>
<text x="333.9" y="324.3">120R</text>
<text x="333.9" y="329.4">120R</text>
<text x="353.2" y="329.4">10</text>
<text x="354.2" y="324.3">11</text>
<text x="372" y="325.6">R1</text>
<text x="273.7" y="334.5">DISP_R6</text>
<text x="308.5" y="334.5">L507</text>
<text x="333.9" y="334.5">120R</text>
<text x="354.2" y="334.5">9</text>
<text x="372" y="335.7">R3</text>
<text x="372" y="330.7">R2</text>
<text x="602.4" y="335.7">+3V3</text>
<text x="24.7" y="338">3</text>
<text x="273.7" y="339.5">DISP_R7</text>
<text x="308.5" y="339.5">L508</text>
<text x="333.9" y="339.5">120R</text>
<text x="354.2" y="339.5">8</text>
<text x="372" y="340.8">R4</text>
<text x="669.2" y="340.8">X502</text>
<text x="285.6" y="344.6">#DISP_RES</text>
<text x="308.5" y="344.6">L531</text>
<text x="333.9" y="344.6">120R</text>
<text x="354.2" y="344.6">7</text>
<text x="372" y="345.9">RESET</text>
<text x="285.6" y="349.7">#SPI_CS0</text>
<text x="308.5" y="349.7">L532</text>
<text x="333.9" y="349.7">120R</text>
<text x="354.2" y="349.7">6</text>
<text x="372" y="351">CS</text>
<text x="608.2" y="349.7">L510</text>
<text x="633.6" y="349.7">120R</text>
<text x="650.1" y="349.7">TP503</text>
<text x="669.2" y="349.7">6</text>
<text x="285.6" y="354.8">SPI_CLK</text>
<text x="285.6" y="359.9">SPI_MOSI</text>
<text x="308.5" y="359.9">L534</text>
<text x="308.5" y="354.8">L533</text>
<text x="333.9" y="359.9">120R</text>
<text x="333.9" y="354.8">120R</text>
<text x="354.2" y="359.9">4</text>
<text x="354.2" y="354.8">5</text>
<text x="372" y="356.1">SPI_CLK</text>
<text x="582.8" y="354.8">SCL1</text>
<text x="582.8" y="359.9">SDA1</text>
<text x="608.2" y="359.9">L518</text>
<text x="608.2" y="354.8">L517</text>
<text x="633.6" y="359.9">120R</text>
<text x="633.6" y="354.8">120R</text>
<text x="650.1" y="354.8">TP504</text>
<text x="650.1" y="359.9">TP505</text>
<text x="669.2" y="354.8">5</text>
<text x="669.2" y="359.9">4</text>
<text x="332.6" y="364.9">TP510</text>
<text x="354.2" y="364.9">3</text>
<text x="372" y="361.1">SPI_DATA</text>
<text x="582.8" y="364.9">#TOUCH_IRQ</text>
<text x="608.2" y="364.9">L519</text>
<text x="633.6" y="364.9">120R</text>
<text x="650.1" y="364.9">TP507</text>
<text x="669.2" y="364.9">3</text>
<text x="297.3" y="370">+3V3</text>
<text x="354.2" y="370">2</text>
<text x="372" y="366.2">IOVCC</text>
<text x="372" y="371.3">GND</text>
<text x="582.8" y="370">#PCAP_RES</text>
<text x="608.2" y="370">L530</text>
<text x="633.6" y="370">120R</text>
<text x="650.1" y="370">TP508</text>
<text x="669.2" y="370">2</text>
<text x="313.5" y="372.6">L535</text>
<text x="355.2" y="375.1">1</text>
<text x="372" y="376.4">IOVCC</text>
<text x="650.1" y="375.1">TP509</text>
<text x="670.2" y="375.1">1</text>
<text x="313.5" y="380.2">120R</text>
<text x="335.1" y="381.5">C507</text>
<text x="335.1" y="388.6">10u</text>
<text x="352.2" y="385.3">42</text>
<text x="669.2" y="385.3">8</text>
<text x="353.2" y="390.3">41</text>
<text x="669.2" y="390.3">7</text>
<text x="349.1" y="399.2">XF2M-4015</text>
<text x="665.3" y="401.8">52746-06</text>
<text x="346.6" y="406.9">beidseitig kontaktierend</text>
<text x="661.5" y="406.9">bottom contact</text>
<text x="346.6" y="413.2">Zählrichtung umgekehrt wegen Mechanik</text>
<text x="641.2" y="417">Zählrichtung umgekehrt wegen Mechanik</text>
<text x="24.7" y="428.4">2</text>
<text x="25.1" y="517.2">1</text>
<text x="556.1" y="533.2">DATUM</text>
<text x="574.5" y="533.2">NAME</text>
<text x="622.2" y="532.6">DOKUMENT</text>
<text x="675.5" y="532.6">BENENNUNG</text>
<text x="761.9" y="533.9">BLATT</text>
<text x="534.5" y="539.6">ERSTELLT</text>
<text x="552.3" y="539.6">24.03.2020</text>
<text x="576.4" y="539.6">CPf</text>
<text x="634.9" y="542.8">Schutzvermerk</text>
<text x="765.7" y="540.2">5</text>
<text x="534.5" y="546.6">GEÄNDERT</text>
<text x="553.6" y="546.6">30.07.22</text>
<text x="576.4" y="546.6">Tli</text>
<text x="590.4" y="551.6">PRODUKT-Nr.</text>
<text x="631.1" y="546.6">ISO 16016 beachten</text>
<text x="674.2" y="551.6">ZEICHNUNGS-Nr.</text>
<text x="712.3" y="551.6">Variantenplan</text>
<text x="763.1" y="546.6">VON</text>
<text x="534.5" y="552.9">FREIGABE</text>
<text x="552.9" y="552.9">13.10.22</text>
<text x="575.2" y="552.9">SP-R</text>
<text x="765.7" y="552.9">7</text>
<text x="535.8" y="559.3">KUNDE</text>
<text x="565" y="559.3">HEMRO</text>
</g>
</svg>
